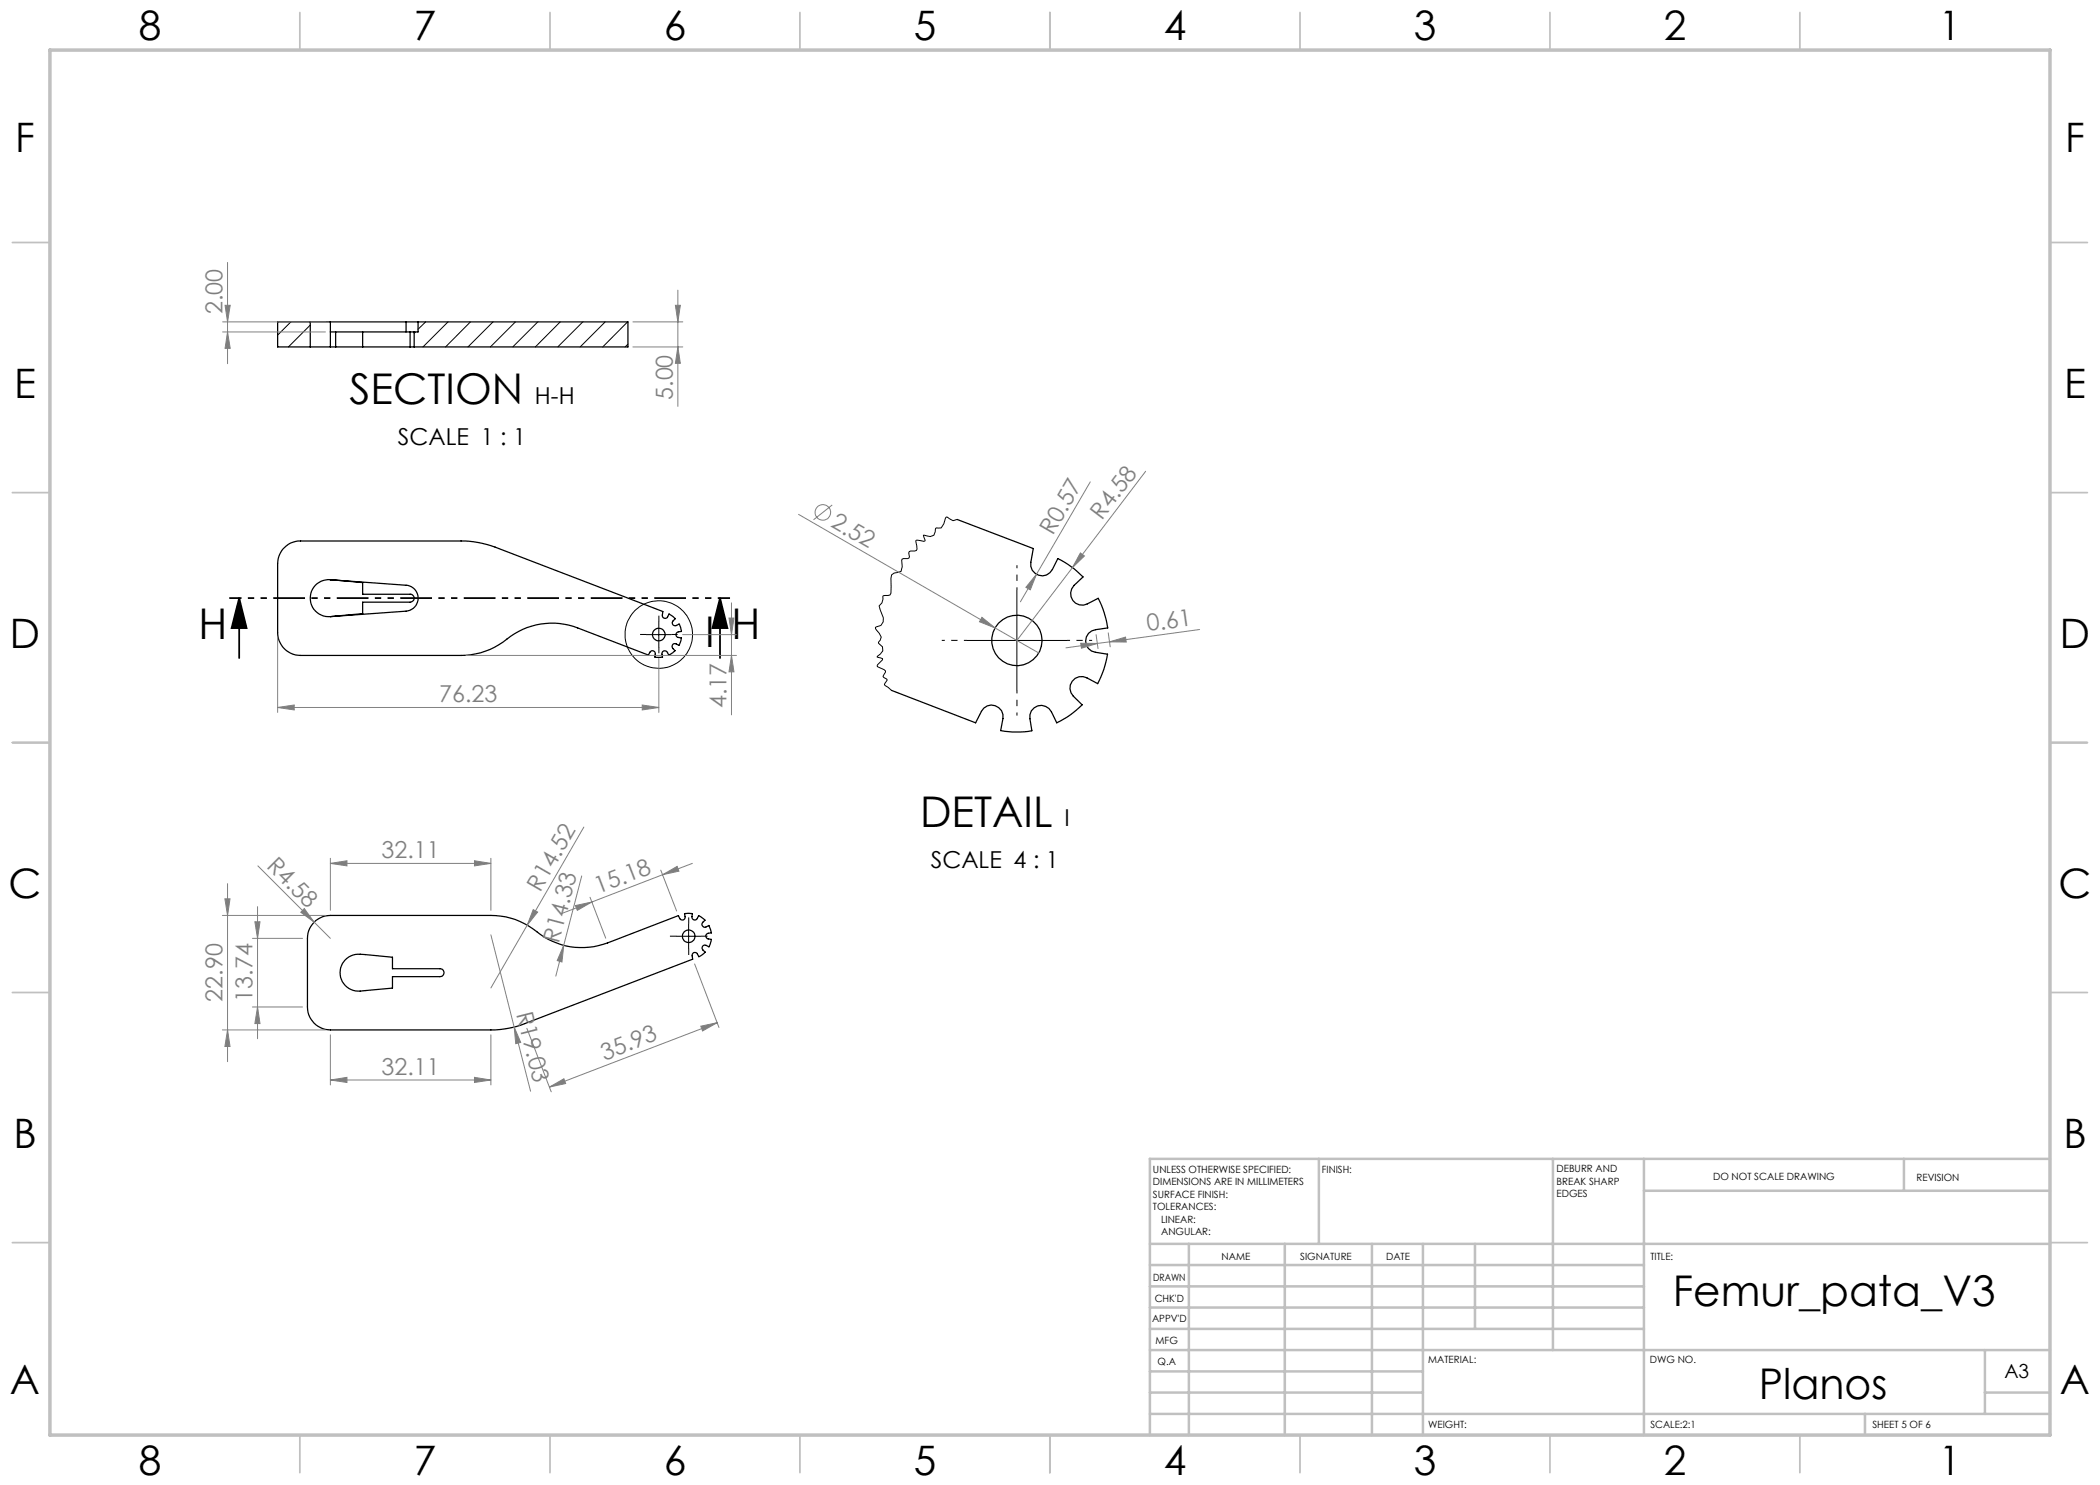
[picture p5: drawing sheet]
<svg xmlns="http://www.w3.org/2000/svg" width="420mm" height="297mm" viewBox="0 0 420 297" stroke-linecap="round" stroke-linejoin="round" font-family="sans-serif">
<g fill="none" stroke="#000" stroke-width=".25">
<path d="M62.1 64.4h4M62.1 69.4h4M62.1 64.4h-6.6v5h6.6M62.1 64.4v5M66.1 64.4h15.1M66.1 69.4h15.9M66.1 66.4h15.9M66.1 64.4v5M67.1 66.4v3M72.5 66.4v3M81.2 64.4h2.4M81.2 64.4v2"/>
<path d="M82 69.4h.8M82 66.4h.8M82 66.4v3M82.8 66.4v3M83.6 64.4h42v5h-42.8M83.6 64.4v2h-.8M56.5 109.9a4.4 4.4 0 0 1 3.6-1.7h32.1a19.8 19.8 0 0 1 6.8 1.2l33.6 12.9-.1 .7a.56 .56 0 0 0 .3 .6 .56 .56 0 0 0 .7-.2l.3-.6 .7 .4 .5 .6-.4 .4a.57 .57 0 0 0 0 .7 .57 .57 0 0 0 .7 .2l.5-.3 .3 .7 .2 .8-.6 .1a.57 .57 0 0 0-.5 .5 .57 .57 0 0 0 .5 .6l.6 .1-.1 .6-.4 .9-.5-.3a.57 .57 0 0 0-.8 .2 .57 .57 0 0 0 .1 .7l.4 .4-.4 .4-.9 .5-.2-.5a.58 .58 0 0 0-.7-.3 .58 .58 0 0 0-.4 .6l.1 .6-1.2 .1-.3-.1 .1-.6a.58 .58 0 0 0-.4-.6 .58 .58 0 0 0-.7 .3l-.3 .5-14.2-5.4a14.5 14.5 0 0 0-14.9 2.8 14.9 14.9 0 0 1-8.4 2.7h-32.1a4.6 4.6 0 0 1-4.6-4.6v-13.8l.3-1.4zM66.1 116l15.1 1a2.6 2.6 0 0 1 2.4 2.6 2.6 2.6 0 0 1-2.4 2.6l-15.1 1.1M66.1 116a3.7 3.7 0 0 0-4 3.6 3.7 3.7 0 0 0 4 3.7M66.1 116l6.4 .5v2.3h9.5a.79 .79 0 0 1 .8 .8 .79 .79 0 0 1-.8 .8h-9.5v2.3l-6.4 .6M191.4 103.9l15.3 5.8-.5 2.8a2.3 2.3 0 0 0 1.5 2.5 2.3 2.3 0 0 0 2.8-1.1l1.1-2.2a18.5 18.5 0 0 1 5 3.7l-1.8 1.7a2.3 2.3 0 0 0-.3 3 2.3 2.3 0 0 0 3 .7l2.1-1.1a19 19 0 0 1 1.9 5.9l-2.4 .3a2.28 2.28 0 0 0-2 2.3 2.28 2.28 0 0 0 2 2.3l2.4 .3a18.5 18.5 0 0 1-2 5.9l-2.1-1.1a2.31 2.31 0 0 0-2.9 .6 2.31 2.31 0 0 0 .2 3l1.7 1.8a17.8 17.8 0 0 1-5.1 3.6l-1-2.2a2.28 2.28 0 0 0-2.8-1.2 2.28 2.28 0 0 0-1.5 2.6l.4 2.4a18.6 18.6 0 0 1-6.3-.1l.5-2.4a2.3 2.3 0 0 0-1.5-2.6 2.3 2.3 0 0 0-2.8 1.2l-1.2 2.3-16.8-6.5M62.8 184.4l.8-.6 1-.5 1.5-.2h32.1a14.6 14.6 0 0 1 9.9 3.8 14.3 14.3 0 0 0 13.4 1.7l14.2-5.5 .3 .6a.57 .57 0 0 0 .7 .3 .57 .57 0 0 0 .3-.7l-.1-.6h.6h1l-.1 .6a.56 .56 0 0 0 .4 .7 .56 .56 0 0 0 .7-.3l.2-.6 .5 .3 .8 .6-.5 .5a.58 .58 0 0 0 0 .7 .58 .58 0 0 0 .7 .2l.6-.3 .3 .9 .2 .6-.7 .1a.57 .57 0 0 0-.5 .5 .57 .57 0 0 0 .6 .6l.6 .1-.2 .7-.3 .8-.5-.3a.57 .57 0 0 0-.8 .2 .57 .57 0 0 0 .1 .7l.4 .4-.7 .7-.5 .2-.3-.5a.56 .56 0 0 0-.7-.3 .56 .56 0 0 0-.4 .7l.1 .6-33.5 12.9a18.8 18.8 0 0 1-6.8 1.3h-32.1a4.6 4.6 0 0 1-4.6-4.6v-14.3l.4-1.4z"/>
<path d="M69 192a4.2 4.2 0 0 1 4.1-1.1l5.4 .5v2.3h9.5a.79 .79 0 0 1 .8 .8 .79 .79 0 0 1-.8 .8h-9.5v2.3l-5.4 .5a3.8 3.8 0 0 1-5-4.5l.4-.9z"/>
<circle cx="131.8" cy="126.9" r="1.26"/>
<circle cx="203.4" cy="128.1" r="5"/>
<circle cx="137.7" cy="187.3" r="1.25"/>
</g>
<g fill="none" stroke="#000" stroke-width=".2">
<path d="M58.2 64.4l-2.7 2.6M62.1 65l-4.4 4.4M83.1 66.4l-.3 .3M85.1 64.4l-1.5 1.5M89.6 64.4l-5 5M94.1 64.4l-5 5M98.6 64.4l-5 5M103.1 64.4l-5 5M107.6 64.4l-5 5M112 64.4l-4.9 5M116.6 64.4l-5.1 5M121 64.4l-5 5"/>
<path d="M125.5 64.4l-5 5M125.6 68.8l-.6 .6M191.4 103.9l-.8 .2-1.4-.7-.4 1.3-.6 .9-1.1 .1-.3 1.4-.7 .2-1.4-.3 .3 1.2a1.11 1.11 0 0 1-1.1-.1h-.7l.2 1.7-.1 .3-1.4 .2-.1 1.3-1.4 .2v1.5l-.2 1-1.4 .3-.5 .4-.1 .6v3l-.2 .4-1.4 .2a2.16 2.16 0 0 1-.8 2l.9 2.4a1.45 1.45 0 0 1-1.5 1.8l-.1 .4 1.1 1.6-.5 1.2 .8 .8 .1 .8-1.2 1.1 1.1 .5-1.1 1.4 .1 .1 1.6 .9v.2l-.5 .9 .7 .5 .1 .3a.96 .96 0 0 0-.4 1l1.3 1M203.4 118.1v20M129.3 126.9h5M131.8 124.4v5M193.4 128.1h20M135.2 187.3h5M137.7 184.7v5.1"/>
<circle cx="131.7" cy="126.9" r="6.8"/>
</g>
<g fill="none" stroke="#808080" stroke-width=".2">
<path d="M45.5 52.5v20.2M135.6 58v23.3M44.5 64.4h20.6M44.5 66.4h20.6M45 61.1h1l-.5 3.3zM45.5 66.4l.5 3.3h-1zM126.6 64.4h10M126.6 69.4h10M135.1 61.1h1l-.5 3.3zM135.6 69.4l.5 3.3h-1zM218.1 96.4l-10.8 18.5M229.1 94.3l-14.6 19.2"/>
<path d="M159.7 102.9l39.3 22.7M166.4 101l-3.7 3M207.3 114.9l-1.2 3.1-.9-.5zM207.3 114.9l-3.2 5.5M214.5 113.5l-11.1 14.6M216.1 110.6l.8 .6-2.4 2.3zM55.5 127.5v15M93.2 131.1h54.1M131.8 131.7v10.8M136.5 126.9h10.8M145.8 123.6h1l-.5 3.3zM146.3 131.1l.5 3.3h-1z"/>
<path d="M146.3 120.6v22.4M196.4 123.5l2.6 2.1-3.1-1.2zM199 125.6l8.8 5M216.1 128.7h3.4l-3.2 .9zM219.2 126.9l.4 2.8M219.5 128.7l-6.3 .9M221.7 126.6l.3 2.8M221.9 128.4l3.2-1 .1 1zM221.9 128.4l-2.4 .3M239.9 125.9l-18 2.5M55.5 141.5l3.3-.5v1zM55.5 141.5h76.3"/>
<path d="M128.4 141l3.4 .5-3.4 .5zM45 179.8h1l-.5 3.3zM45.5 176.7v35.6M51.6 173.2l11.2 11.2M66.1 172.7l3.3-.5v1zM66.1 171.7v10.4M66.1 172.7h32.1M94.9 172.2l3.3 .5-3.3 .5zM98.2 171.7v10.4M116.3 175.2l-5.1 20M116.8 165.4l-18.6 32.2M118 179.5l3.1 8.1"/>
<path d="M132.2 174l3.1 8.2M132.5 174.9l2.9-1.6 .4 .9zM132.5 174.9l-14.1 5.5M138.5 172.7l-6 2.2M44.5 183.1h20.6M50.5 187.7h10M51 184.4h1l-.5 3.3zM51.5 181.3v26.4M60.9 181.7l1.9 2.7-2.7-1.9zM62.8 184.4l3.3 3.3M98.2 187l4.6 18.4M106.6 181.9l.9 .5-2.1 2.6z"/>
<path d="M112.7 189.1l-.3 3.3-1-.3zM115.1 181.1l3.3-.7-2.9 1.7zM118.4 180.4l-6 2.3M138.9 192.8l4.9 12.7M44.5 206h20.6M45.5 206l.5 3.3h-1zM50.5 201.4h10M51.5 201.4l.5 3.3h-1zM66.1 216l3.3-.5v1zM66.1 207v10M66.1 216h32.1M94.9 215.5l3.3 .5-3.3 .5z"/>
<path d="M98.2 207v10M102.8 205.4l1.3 3.1-.9 .2zM102.8 205.4l3.3 12.9M105.4 205.7l4.8 12.7M109.9 217.4l2.9-1.6 .3 .9zM140.2 205.2l3.2-.7-2.9 1.7zM143.4 204.5l-33.5 12.9"/>
<circle cx="164.6" cy="102.5" r="1.56"/>
</g>
<path d="M47.8 119.6l1.5 6h-3zM47.8 119.6v12M144 119.6l1.5 6h-3zM144 119.6v12" fill="none" stroke="#000" stroke-width=".35"/>
<path d="M203.4 118.1v-5.1M193.4 128.1h-5M203.4 138.1v5M213.4 128.1h5" fill="none" stroke="#000" stroke-width=".2" stroke-dasharray="15.2 1.3 1.3 1.3" stroke-dashoffset="14.6" stroke-linecap="butt"/>
<path d="M129.3 126.9h-1.3M131.8 124.4v-1.3M131.8 129.4v1.3M134.3 126.9h1.2M135.2 187.2h-1.2M137.7 184.7v-1.2M137.7 189.7v1.3M140.2 187.2h1.3" fill="none" stroke="#000" stroke-width=".2" stroke-dasharray="15.2 1.3 1.3 1.3" stroke-linecap="butt"/>
<path d="M146 119.6h-100.2" fill="none" stroke="#000" stroke-width=".35" stroke-dasharray="6.3 1.3 1.3 1.3 1.3 1.3" stroke-dashoffset="3.9" stroke-linecap="butt"/>
<g fill="none" stroke="#c0c0c0" stroke-width=".35">
<path d="M60 2.5v7.5M110 2.5v7.5M160 2.5v7.5M210 2.5v7.5M260 2.5v7.5M310 2.5v7.5M360 2.5v7.5M2.5 48.5h7.5M410 48.5h7.5M2.5 98.5h7.5M410 98.5h7.5M2.5 148.5h7.5"/>
<path d="M410 148.5h7.5M2.5 198.5h7.5M410 198.5h7.5M2.5 248.5h7.5M410 248.5h7.5M60 287v7.5M110 287v7.5M160 287v7.5M210 287v7.5M260 287v7.5M310 287v7.5M360 287v7.5"/>
</g>
<g fill="none" stroke="#c0c0c0" stroke-width=".5">
<path d="M263.8 231.8v17M310.6 231.8v38.2M328.8 231.8v55.2M328.8 238.2h81.2M380.8 231.8v6.4M410 231.8h-180v55.2M230 248.8h180M230 257.3h98.8M230 253h98.8M237.8 248.8v38.2M257 248.8v38.2M274.4 248.8v38.2"/>
<path d="M284.6 248.8v38.2M295 248.8v17M230 265.8h98.8M230 261.5h98.8M230 278.5h54.6M230 274.3h54.6M230 270h180M397 278.5h13M397 270v12.8M230 282.8h180M373 282.8v4.2"/>
</g>
<path d="M10 10h400v277h-400z" fill="none" stroke="#c0c0c0" stroke-width=".7"/>
<path d="M144 119.6l1.5 6h-3zM47.8 119.6l1.5 6h-3z" fill="#000"/>
<g fill="#808080">
<path d="M60.9 181.7l1.9 2.7-2.7-1.9z"/>
<path d="M196.4 123.5l2.6 2.1-3.1-1.2z"/>
<path d="M216.1 110.6l.8 .6-2.4 2.3z"/>
<path d="M106.6 181.9l.9 .5-2.1 2.6z"/>
<path d="M207.3 114.9l-1.2 3.1-.9-.5z"/>
<path d="M112.7 189.1l-.3 3.3-1-.3z"/>
<path d="M102.8 205.4l1.3 3.1-.9 .2z"/>
<path d="M94.9 215.5l3.3 .5-3.3 .5zM66.1 216l3.3-.5v1z"/>
<path d="M128.4 141l3.4 .5-3.4 .5zM55.5 141.5l3.3-.5v1z"/>
<path d="M216.1 128.7h3.4l-3.2 .9zM221.9 128.4l3.2-1 .1 1z"/>
<path d="M140.2 205.2l3.2-.7-2.9 1.7zM109.9 217.4l2.9-1.6 .3 .9z"/>
<path d="M115.1 181.1l3.3-.7-2.9 1.7zM132.5 174.9l2.9-1.6 .4 .9z"/>
<path d="M51.5 201.4l.5 3.3h-1zM51 184.4h1l-.5 3.3z"/>
<path d="M45 61.1h1l-.5 3.3zM45.5 66.4l.5 3.3h-1z"/>
<path d="M145.8 123.6h1l-.5 3.3zM146.3 131.1l.5 3.3h-1zM45 179.8h1l-.5 3.3zM45.5 206l.5 3.3h-1z"/>
<path d="M135.1 61.1h1l-.5 3.3zM135.6 69.4l.5 3.3h-1z"/>
<path d="M66.1 172.7l3.3-.5v1zM94.9 172.2l3.3 .5-3.3 .5z"/>
</g>
<g font-size="8.5">
<text x="69.9" y="80.8">SECTION</text>
<text x="39.7" y="127.7">H</text>
<text x="141" y="129.3">I</text>
<text x="146.3" y="127.7">H</text>
<text x="184" y="165.3">DETAIL</text>
<text x="334.5" y="261.3">Femur_pata_V3</text>
<text x="351.8" y="279.7">Planos</text>
</g>
<g font-size="8.1">
<text x="27.7" y="8">8</text>
<text x="82.7" y="8">7</text>
<text x="132.7" y="8">6</text>
<text x="182.7" y="8">5</text>
<text x="232.7" y="8">4</text>
<text x="282.7" y="8">3</text>
<text x="332.7" y="8">2</text>
<text x="387.7" y="8">1</text>
<text x="3" y="30.4">F</text>
<text x="413" y="30.4">F</text>
<text x="2.8" y="79.6">E</text>
<text x="412.8" y="79.6">E</text>
<text x="2" y="129.6">D</text>
<text x="412" y="129.6">D</text>
<text x="1.7" y="179.6">C</text>
<text x="411.7" y="179.6">C</text>
<text x="2.7" y="229.6">B</text>
<text x="412.7" y="229.6">B</text>
<text x="2" y="278.9">A</text>
<text x="412" y="278.9">A</text>
<text x="27.7" y="295">8</text>
<text x="82.7" y="295">7</text>
<text x="132.7" y="295">6</text>
<text x="182.7" y="295">5</text>
<text x="232.7" y="295">4</text>
<text x="282.7" y="295">3</text>
<text x="332.7" y="295">2</text>
<text x="387.7" y="295">1</text>
</g>
<g font-size="4.7" fill="#808080">
<text x="44.5" y="62.8" transform="rotate(-90 44.5 62.8)">2.00</text>
<text x="134.6" y="80" transform="rotate(-90 134.6 80)">5.00</text>
<text x="166" y="105.2" transform="rotate(30 166 105.2)">2.52</text>
<text x="210.6" y="107.3" transform="rotate(-60 210.6 107.3)">R0.57</text>
<text x="220.4" y="104.1" transform="rotate(-53 220.4 104.1)">R4.58</text>
<text x="229.6" y="126.3" transform="rotate(-8 229.6 126.3)">0.61</text>
<text x="87.8" y="140.5">76.23</text>
<text x="145.3" y="141.7" transform="rotate(-90 145.3 141.7)">4.17</text>
<text x="53.2" y="173.4" transform="rotate(45 53.2 173.4)">R4.58</text>
<text x="76.3" y="171.6">32.11</text>
<text x="108" y="178.5" transform="rotate(-60 108 178.5)">R14.52</text>
<text x="119.7" y="178.8" transform="rotate(-21 119.7 178.8)">15.18</text>
<text x="111.8" y="188.8" transform="rotate(-75 111.8 188.8)">R14.33</text>
<text x="44.5" y="200.3" transform="rotate(-90 44.5 200.3)">22.90</text>
<text x="50.5" y="200.3" transform="rotate(-90 50.5 200.3)">13.74</text>
<text x="103.2" y="202.7" transform="rotate(76 103.2 202.7)">R19.03</text>
<text x="76.3" y="215">32.11</text>
<text x="120.9" y="212.1" transform="rotate(-21 120.9 212.1)">35.93</text>
</g>
<g font-size="4.7">
<text x="107" y="80.8">H-H</text>
<text x="79.6" y="89">SCALE 1 : 1</text>
<text x="212.9" y="165.3">I</text>
<text x="186.2" y="173.5">SCALE 4 : 1</text>
</g>
<text font-size="3.9" x="400.9" y="275.5">A3</text>
<g font-size="2">
<text x="230.6" y="234.6">UNLESS OTHERWISE SPECIFIED:</text>
<text x="230.6" y="237.1">DIMENSIONS ARE IN MILLIMETERS</text>
<text x="230.6" y="239.6">SURFACE FINISH:</text>
<text x="264.4" y="234.6">FINISH:</text>
<text x="311.3" y="234.5">DEBURR AND</text>
<text x="311.3" y="237">BREAK SHARP</text>
<text x="311.3" y="239.5">EDGES</text>
<text x="342.6" y="236">DO NOT SCALE DRAWING</text>
<text x="383.3" y="236.2">REVISION</text>
<text x="230.6" y="242.1">TOLERANCES:</text>
<text x="232.2" y="244.6">LINEAR:</text>
<text x="232.2" y="247.1">ANGULAR:</text>
<text x="244.3" y="252">NAME</text>
<text x="260" y="251.9">SIGNATURE</text>
<text x="277.2" y="251.9">DATE</text>
<text x="330.1" y="251.9">TITLE:</text>
<text x="230.6" y="256.1">DRAWN</text>
<text x="230.9" y="260.3">CHK'D</text>
<text x="230.4" y="264.4">APPV'D</text>
<text x="231.1" y="268.8">MFG</text>
<text x="231.5" y="273">Q.A</text>
<text x="285.6" y="272.5">MATERIAL:</text>
<text x="330" y="272.5">DWG NO.</text>
<text x="285.6" y="285.5">WEIGHT:</text>
<text x="330.1" y="285.6">SCALE:2:1</text>
<text x="374.5" y="285.6">SHEET 5 OF 6</text>
</g>
</svg>
